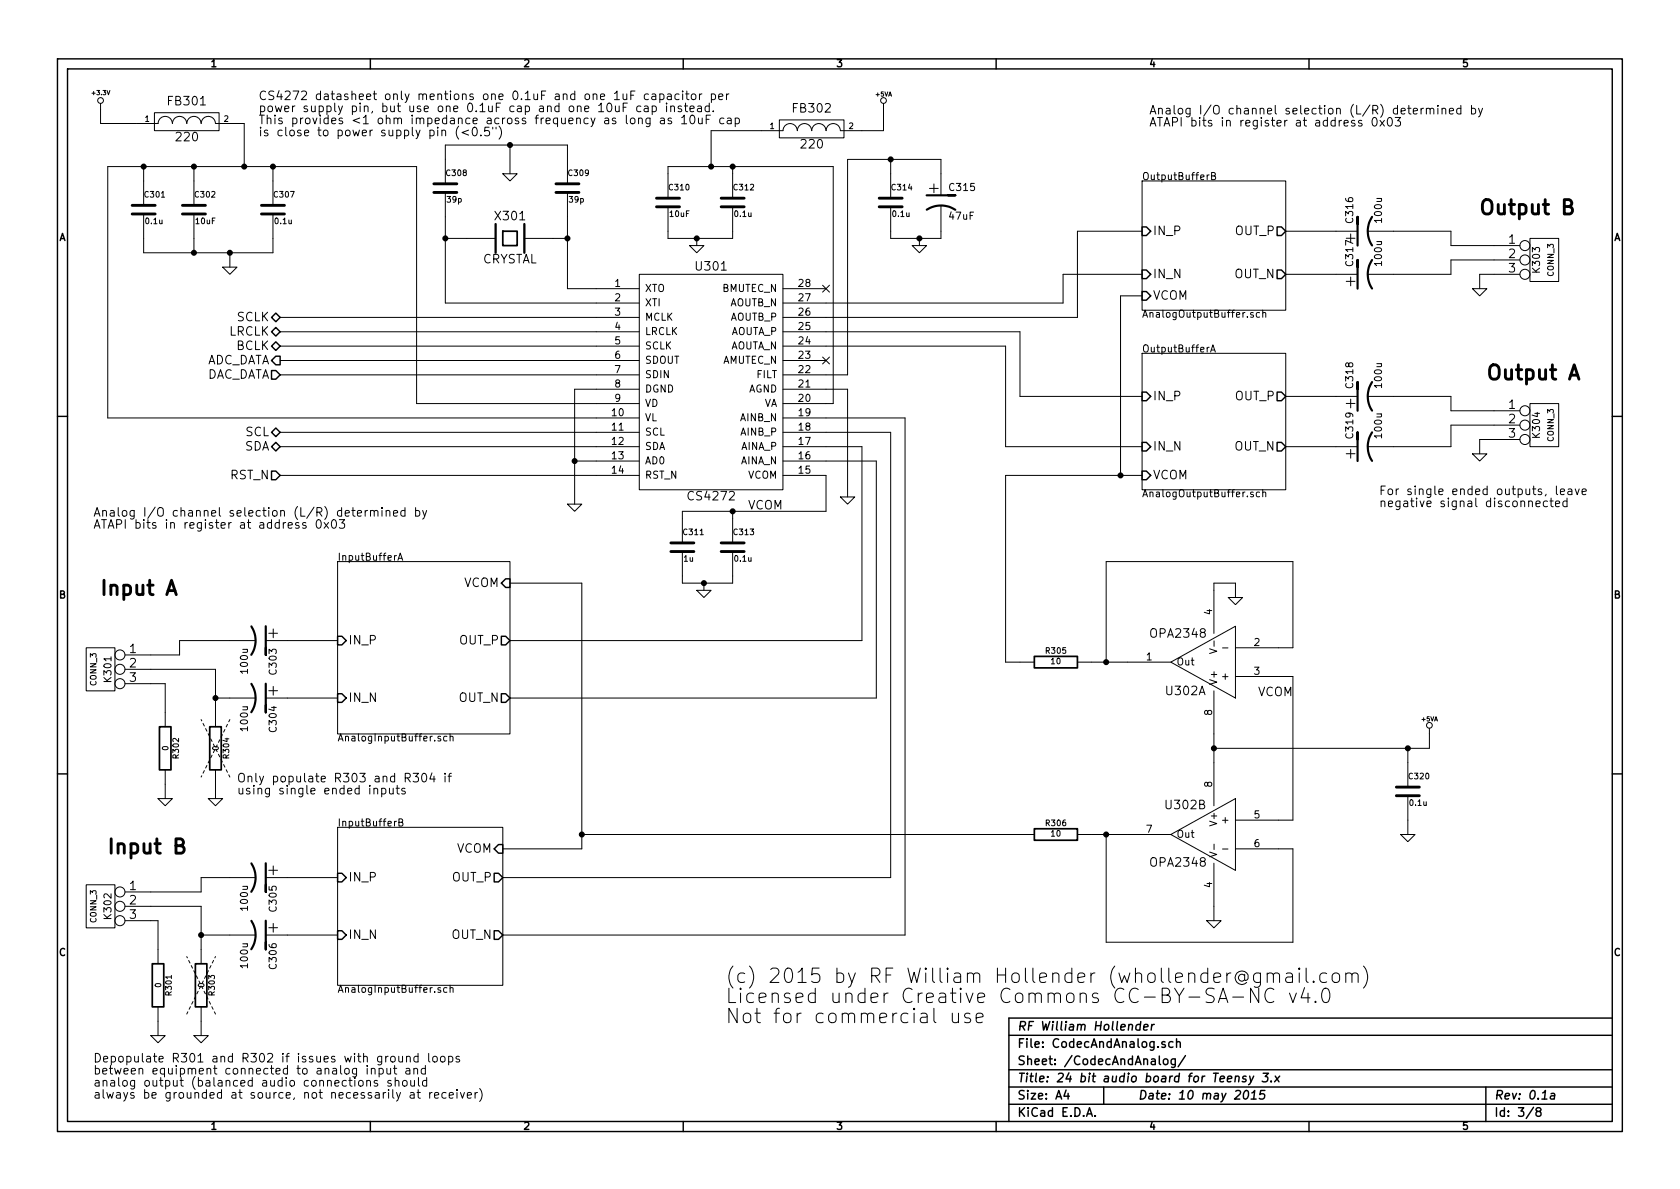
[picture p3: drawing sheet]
<svg xmlns="http://www.w3.org/2000/svg" width="297mm" height="210mm" viewBox="0 0 297 210" stroke-linecap="round" stroke-linejoin="round" font-family="sans-serif">
<g fill="none" stroke="#000" stroke-width=".25">
<path d="M10.2 10.4h276.6v189.7h-276.6zM11.9 12.2h273.2v186.1h-273.2zM65.5 10.4v1.8M120.8 10.4v1.8M176.1 10.4v1.8M231.4 10.4v1.8M48.8 55.4l.7 .7-.7 .8-.8-.8zM48.8 57.9l.7 .8-.7 .7-.8-.7zM201.9 40.1h.8l.8 .8-.8 .8h-.8zM201.9 47.7h.8l.8 .8-.8 .8h-.8zM201.9 51.6h.8l.8 .7-.8 .8h-.8zM225.8 47.7h.8l.7 .8-.7 .8h-.8z"/>
<path d="M225.8 40.1h.8l.7 .8-.7 .8h-.8zM10.2 73.6h1.7M48 65.5h.8l.7 .8-.7 .8h-.8zM48.8 60.4l.7 .8-.7 .8-.8-.8zM48.8 63h.7v1.5h-.7l-.8-.8zM48.8 78.2l.7 .8-.7 .8-.8-.8zM48.8 75.7l.7 .7-.7 .8-.8-.8zM201.9 69.3h.8l.8 .8-.8 .8h-.8zM201.9 78.2h.8l.8 .8-.8 .8h-.8zM225.8 78.2h.8l.7 .8-.7 .8h-.8zM225.8 69.3h.8l.7 .8-.7 .8h-.8zM285.1 73.6h1.7"/>
<path d="M48 83.3h.8l.7 .8-.7 .7h-.8zM201.9 83.3h.8l.8 .8-.8 .7h-.8zM59.7 112.5h.8l.7 .8-.7 .7h-.8zM88.6 112.5h.8l.8 .8-.8 .7h-.8zM89.4 102.4h.8v1.5h-.8l-.8-.8zM10.2 136.8h1.7M59.7 122.7h.8l.7 .7-.7 .8h-.8zM88.6 122.7h.8l.8 .7-.8 .8h-.8zM285.1 136.8h1.7M59.7 154.4h.8l.7 .8-.7 .8h-.8zM87.4 154.4h.7l.8 .8-.8 .8h-.7zM88.1 149.3h.8v1.6h-.8l-.7-.8z"/>
<path d="M59.7 164.6h.8l.7 .7-.7 .8h-.8zM87.4 164.6h.7l.8 .7-.8 .8h-.7zM65.5 198.3v1.8M120.8 198.3v1.8M176.1 198.3v1.8M178.4 183.1h106.7M178.4 189.2h106.7M178.4 195.3h106.7M178.4 192.2h106.7M188.5 192.8l-.4 1h1M188.8 193.3v1.1M192.1 197.4l.5-1.5 .5 1.5"/>
<path d="M192.3 197h.7M193.6 197.3v.1M195.1 192.2v3.1M201.6 181.2l-.1-.1a.52 .52 0 0 0-.6 .4v.5l.2 .2 .4-.1M201.7 180.6l-.2 1.6M202.2 181.7l.8-.2-.1-.3h-.6l-.1 .8 .2 .2 .4-.1M203.7 181.1l-.2 1.1M204.1 181.1l-.3 .1-.2 .3M205 186.7v1.4l.2 .2M205.8 187.4l.2-.2 .4 .2v.7l-.2 .2-.4-.2zM206 184.3l-.4-.1-.2 .2 .1 .2 .5 .2v.3h-.6M207.4 184.3a.48 .48 0 0 0-.7 0v.8l.3 .1 .4-.1"/>
<path d="M207.8 187.2v1.3l-.3 .3-.4-.1M207.8 187.3a.48 .48 0 0 0-.7 .1v.7l.3 .2 .4-.1M208 184.3h.1a.36 .36 0 0 1 .6 .1v.8M208 183.7v1.5M209.6 186.7l-1.3 1.9M217 190.8l.8-.1-.1-.3h-.6l-.1 .7 .2 .2 .4-.1M218.4 190.4l.3-.1 .3 .1v.9M218.5 190.3l-.2 1M220.1 193l.3-.2a.88 .88 0 0 1-.3 1.6l-.2-.3a1.19 1.19 0 0 1 .2-1.1zM220.3 190.4l-.3-.1-.3 .3 .2 .2 .4 .1v.2l-.2 .2-.5-.1M221 190.3l.2 1M221.2 194.4h.9"/>
<path d="M221.3 193.3l.5-.5-.1 1.6M221.7 190.3l-.7 1.4-.2 .1M223.3 189.8h1l-.6 .6h.4l.1 .3-.1 .3-.3 .3-.6-.1M223.6 192.8h-.7l-.1 .8 .2-.2 .5 .1 .1 .2-.1 .5-.3 .2-.5-.2M224.7 191.2v.1M225.5 190.3l.6 1M226.3 190.3l-1 1M231.4 198.3v1.8M262.7 192.2v6.1M271.1 195.8l-1.3 2M271.9 196.5l-.3-.2 .1-.3a.48 .48 0 0 1 .7 0l.1 .3-.2 .2h-.4l-.3 .3 .1 .5 .2 .1h.3l.3-.3v-.3l-.3-.3M274.2 193.4h.6v1"/>
<path d="M274.9 193.7a.69 .69 0 0 0-.8 .3v.3l.2 .1 .5-.1M285.1 180h-106.7v18.3"/>
</g>
<g fill="none" stroke="#000" stroke-width=".18">
<path d="M17.8 18.3v3.5h10.1M27.3 19.9h11.4v3.2h-11.4zM110.9 18.2h-.7v1.6M113.3 18.8a.48 .48 0 0 0-.7 .1v.7l.3 .2 .4-.1M113.9 18.8h.6l.1 1M114.6 19.1l-.5 .1a.3 .3 0 0 0-.2 .3 .3 .3 0 0 0 .2 .3l.5-.1M114.7 16.7a.48 .48 0 0 0-.7 .1v.7l.2 .1 .5-.1M115.3 16.7h.6l.1 .9M115.3 18.8a.48 .48 0 0 1 .7 .1v.7l-.3 .2-.4-.1M115.3 18.7v1.6M116 17h-.6a.3 .3 0 0 0-.2 .3 .3 .3 0 0 0 .2 .3l.6-.1M116.7 16.7a.48 .48 0 0 1 .6 .1v.7l-.2 .1-.4-.1"/>
<path d="M116.7 16.6v1.5M117.9 18.2v.2M117.9 18.7v1.1M118 16.7h.6l.1 .9M118.6 18.9l.1-.1a.36 .36 0 0 1 .6 .2v.8M118.6 18.7v1.1M118.7 17h-.5a.3 .3 0 0 0-.2 .3 .3 .3 0 0 0 .2 .3l.5-.1M120.1 16.7a.48 .48 0 0 0-.7 .1v.7l.2 .1 .5-.1M120.5 18.8l-.4-.1-.2 .3 .1 .2 .5 .1v.4h-.6M120.7 16.1v.2M120.7 16.6v1M121 18.7h.6"/>
<path d="M121.2 18.2v1.4l.4 .2M121.2 16.6h.6M121.4 16.1v1.3l.4 .2M122 19.2l.7-.1v-.3l-.5-.1-.2 .3 .1 .7h.6M122.3 16.8l.2-.2 .5 .2v.7l-.3 .1-.4-.1zM123.4 18.8h.6v1M123.7 16.6v1M124 19.1l-.5 .1a.3 .3 0 0 0-.2 .3 .3 .3 0 0 0 .2 .3l.5-.1M124.1 16.6l-.3 .1-.1 .2M125.4 18.8a.48 .48 0 0 0-.7 .1v.7l.3 .2 .4-.1M125.4 18.2v1.6M125.8 16.7a.48 .48 0 0 1 .6 .1v.7l-.2 .1-.4-.1"/>
<path d="M125.8 16.6v1.5M126.1 19.6v.2M127.1 17.1l.7-.1-.1-.3-.4-.1-.2 .2 .1 .7h.5M128.4 16.6v1M128.9 16.6l-.3 .1-.2 .2M156.2 18.3v4.8h-7.6a1.26 1.26 0 0 0-1.3-1.3 1.26 1.26 0 0 0-1.2 1.3M249.9 19.7l.7-.2-.1-.3-.4-.1-.2 .3 .1 .7h.5M251.3 19.1v1.1M251.7 19.1l-.3 .1-.1 .3M252.2 19.3l.1-.1a.36 .36 0 0 1 .6 .2v.8M252.2 19.1v1.1M252.9 19.4a.35 .35 0 0 1 .3-.3 .35 .35 0 0 1 .3 .3v.8"/>
<path d="M254.2 18.6v.2M254.2 19.1v1.1M255 19.3v-.1a.36 .36 0 0 1 .6 .2v.8M255 19.1v1.1M256.3 19.7l.7-.2-.1-.3-.4-.1-.2 .3v.7h.6M258.3 19.2a.48 .48 0 0 0-.7 .1v.7l.3 .2 .4-.1M258.3 18.6v1.6M260.2 19.2a.48 .48 0 0 1 .6 .1v.7l-.2 .2-.4-.1M260.2 18.6v1.6M261.4 19.1l.4 1.1M262.1 19.1l-.5 1.4-.2 .2M25.4 29.5v6.8"/>
<path d="M25.4 37.8v6.9h22.9v-6.9M28 21.8a1.26 1.26 0 0 1 1.2-1.2 1.26 1.26 0 0 1 1.3 1.2 1.27 1.27 0 0 1 1.2-1.2 1.27 1.27 0 0 1 1.3 1.2M33 21.8a1.26 1.26 0 0 1 1.3-1.2 1.26 1.26 0 0 1 1.3 1.2M34.3 29.5v6.8M34.3 37.8v6.9M35.6 21.8a1.26 1.26 0 0 1 1.2-1.2 1.26 1.26 0 0 1 1.3 1.2h5.1v7.7M48.3 29.5v6.8M78.7 34v19.6h34.3M78.7 32.5v-6.9h21.6v6.9M81.1 22.3a1.75 1.75 0 0 0 0 2.3M82.9 23l-1.2 .4 1.2 .5M83.6 22.7l.3-.2a.86 .86 0 0 1 .5 .7 .86 .86 0 0 1-.4 .8 .81 .81 0 0 1-.4-1.3z"/>
<path d="M85 23.9v.1M86.5 22.5h-.7l-.1 .7 .2-.1 .5 .1 .2 .2-.1 .5-.2 .1-.6-.1M88.2 22.3a1.75 1.75 0 0 1 0 2.3M88.9 30.7h2.5l-1.2 1.3zM90.2 25.6v5.1M100.3 34v17h12.7M114.9 20.9v1.2l-.2 .3-.4-.1M114.9 20.9a.48 .48 0 0 0-.6 .1v.8l.2 .1 .4-.1M116.8 20.9h.6l.1 1M117.5 21.3h-.5a.3 .3 0 0 0-.3 .3 .3 .3 0 0 0 .3 .3l.5-.1M118.1 35v-5.5h29.2v41.9h-8.9M118.1 36.6v5.6h11.4v-5.6"/>
<path d="M118.7 20.9h-.4l-.2 .2 .1 .2 .5 .2v.3h-.6M120.5 20.8l.5-.4v1.5M120.5 21.9h.9M122.1 20.5l.3-.1a.86 .86 0 0 1 .5 .7 .86 .86 0 0 1-.4 .8 .81 .81 0 0 1-.4-1.4zM123.5 20.9v.8a.39 .39 0 0 0 .7 .1M124.2 20.9v1M124.9 21.1h.5M125.6 20.4h-.7v1.5M128 20.9a.48 .48 0 0 0-.7 .1v.8l.3 .1 .4-.1M128.6 20.9h.6l.1 1M129.3 21.3h-.5a.3 .3 0 0 0-.3 .3 .3 .3 0 0 0 .3 .3l.5-.1M129.5 29.5v5.5"/>
<path d="M130 20.9a.48 .48 0 0 1 .7 .1v.8l-.3 .1-.4-.1M130 20.9v1.5M137.8 21.2h11.4v3.2h-11.4zM141 23.1a1.26 1.26 0 0 0-1.3-1.3 1.26 1.26 0 0 0-1.2 1.3h-12.8v6.4M141 23.1a1.26 1.26 0 0 1 1.3-1.3 1.26 1.26 0 0 1 1.2 1.3 1.27 1.27 0 0 1 1.3-1.3 1.27 1.27 0 0 1 1.2 1.3M157.5 28.2v6.8M166.4 34.5v-6.3h-16.5v38.1h-11.5M166.4 36.3v5.9h-8.9v-5.6M201.9 32h25.4v22.9h-25.4zM213.8 30.9l-.4 .3M214.2 31.1h.6l.1-.2-.1-.3-.6-.1v1.3h.5l.2-.2v-.2l-.2-.3M239.5 21.4l-.3-.1-.3 .2 .1 .2 .5 .2v.3h-.6"/>
<path d="M240.8 21.4l-.4-.1-.2 .2 .1 .2 .5 .2v.3h-.6M242.7 20.9l.3-.1a.86 .86 0 0 1 .5 .7 .86 .86 0 0 1-.4 .8 .81 .81 0 0 1-.4-1.4zM244 21.3l.8 1M244.8 21.3l-.8 1M245.4 20.9l.3-.1a.86 .86 0 0 1 .5 .7 .86 .86 0 0 1-.4 .8 .81 .81 0 0 1-.4-1.4zM246.7 20.8h.9l-.5 .6 .4 .1v.7l-.2 .1-.6-.1M39.4 47.2h2.5l-1.3 1.3zM40.6 44.7v2.5M49.5 56.1h63.5M49.5 58.7h63.5M78.7 42.2h8.9M92.7 42.2h7.6"/>
<path d="M113 48.5h25.4v38.1h-25.4zM121.9 43.4h2.6l-1.3 1.3zM123.2 42.2v1.2M138.4 51h7.6M138.4 58.7h41.9v11.4h21.6M145.4 50.4l1.3 1.3M146.7 50.4l-1.3 1.3M161.3 43.4h2.5l-1.2 1.3zM162.6 42.2v1.2M201.9 48.5h-13.9v5.1h-49.6M201.9 40.9h-11.4v15.2h-52.1M201.9 52.3h-3.8v31.8"/>
<path d="M221.6 55.3h-.3l-.2 .1 .1 .2 .4 .1v.4h-.5M222.7 55.3h-.3l-.3 .2 .1 .6h.5M223.3 55.4l.1-.1h.3l.1 .8M223.3 54.8v1.3M227.3 48.5h12.7M227.3 40.9h12.7M241.8 40.9h14.7v2.5h12.2M260.3 51h2.6l-1.3 1.3zM268.7 46h-12.2v2.5h-14.7M268.7 48.5h-7.1v2.5M270.5 42.2h5.1v7.6h-5.1zM49.5 61.2h63.5"/>
<path d="M49.5 63.7h63.5M49.5 66.3h63.5M49.5 76.4h63.5M49.5 79h63.5M113 68.8h-11.4v20.3M113 71.4h-39.3v-41.9h-54.7v44.4h94M138.4 61.2h39.4v17.8h24.1M138.4 63.7h7.6M138.4 68.8h11.5v19.1M138.4 73.9h21.6v91.4h-71.1M138.4 76.4h19.1v78.8h-68.6M138.4 79h14v34.3h-62.2"/>
<path d="M145.4 63.1l1.3 1.3M146.7 63.1l-1.3 1.3M201.9 62.5h25.4v24.1h-25.4zM213.8 61.4l-.4 .2M214 62.2l.5-1.2 .4 1.2M214.2 61.9h.6M227.3 79h12.7M227.3 70.1h12.7M241.8 70.1h14.7v2.5h12.2M268.7 75.2h-12.2v3.8h-14.7M268.7 77.7h-7.1v2.6M270.5 71.4h5.1v7.6h-5.1z"/>
<path d="M49.5 84.1h63.5M52.8 92.5l-.3-.1-.3 .2 .1 .2 .5 .2v.3h-.6M54.1 92.5l-.4-.1-.2 .2 .1 .2 .5 .2v.3h-.6M56.1 92l.2-.1a.86 .86 0 0 1 .5 .7 .86 .86 0 0 1-.4 .8 .81 .81 0 0 1-.3-1.4zM57.3 92.4l.8 1M58.1 92.4l-.8 1M58.8 92l.2-.1a.86 .86 0 0 1 .5 .7 .86 .86 0 0 1-.4 .8 .81 .81 0 0 1-.3-1.4zM59.7 99.3h30.5v30.5h-30.5zM60 91.9h.9l-.5 .6 .5 .1v.7l-.3 .1-.6-.1M63.2 90.8l.7-.2v-.3h-.5l-.2 .2 .1 .7h.6M64.6 90.3v1M65 90.3h-.3l-.1 .3"/>
<path d="M65.5 90.4l.1-.1a.36 .36 0 0 1 .6 .2v.8M65.5 90.3v1M66.2 90.5a.35 .35 0 0 1 .3-.2 .35 .35 0 0 1 .3 .2v.8M67.5 89.8v.1M67.5 90.3v1M68.3 90.4l.1-.1a.36 .36 0 0 1 .5 .2v.8M68.3 90.3v1M69.6 90.8l.7-.2-.1-.3h-.4l-.2 .2v.7h.6M70.4 99.1l.4-1.3 .4 1.3M70.5 98.7h.6M71.6 90.3a.48 .48 0 0 0-.7 .1v.8l.3 .1 .4-.1M71.6 89.8v1.5"/>
<path d="M73.5 90.3a.48 .48 0 0 1 .6 .1v.8l-.2 .1-.4-.1M73.5 89.8v1.5M74.7 90.3l.4 1M75.4 90.3l-.5 1.4-.2 .1M100.3 89.1h2.6l-1.3 1.3zM101.6 81.5h11.4M120.6 97.5v5.6h8.9v-5.6M129.5 90.4v5.6M138.4 81.5h16.5v41.9h-64.7M138.4 84.1h7.6v6.3h-25.4v5.6M148.6 87.9h2.5l-1.2 1.2zM201.9 84.1h-24.1v33h5.1"/>
<path d="M221.6 87.1l-.3-.1-.2 .2 .1 .2 .4 .1v.3h-.5M222.7 87.1l-.3-.1-.3 .2 .1 .6h.5M223.3 87.1l.1-.1 .3 .1 .1 .8M223.3 86.6v1.3M260.3 80.3h2.6l-1.3 1.2zM271.6 89.1l.7-.1-.1-.3-.4-.1-.2 .2 .1 .7h.5M273.6 88.7a.48 .48 0 0 0-.7 0v.8l.3 .1 .4-.1M274 88.6h.6M274.2 88.1v1.3l.4 .2M275 89.1l.8-.1-.1-.3-.4-.1-.3 .2 .1 .7h.6M275.2 85.9v1.4l.2 .2M275.9 87l.7-.2v-.3h-.5l-.2 .2 .1 .7h.6"/>
<path d="M277.1 88.7a.48 .48 0 0 0-.7 0v.8l.2 .1 .5-.1M277.1 88.1v1.5M277.3 86.5h.6v1M277.9 86.8l-.5 .1a.3 .3 0 0 0-.2 .3 .3 .3 0 0 0 .2 .3l.5-.1M278.5 86.5l.4 1 .3-1M279.7 87l.8-.2-.1-.3h-.4l-.3 .2 .1 .7h.6M15.2 114.5h5.1v7.7h-5.1zM22.1 118.4h16v10.1M45.2 113.3h-13.5v2.5h-9.6M47 113.3h12.7M90.2 103.1h12.7v47h-14M123.2 104.4h2.5l-1.2 1.3z"/>
<path d="M124.5 103.1v1.3M190.5 117.1h16.5M207 117.1l11.4-6.4v12.7zM213.9 114.7l1.2 .5-1.2 .4M214.7 113.3v1M216.2 114.6h.9M217.2 105.7h2.5l-1.3 1.2zM218.4 105.7v-2.6h-3.8v8.9M218.4 114.5h10.2v-15.2h-33v17.8M218.4 119.6h10.2v25.4h-10.2M22.1 120.9h7.1v7.6M29.2 136.1v5.1"/>
<path d="M38.1 123.4h7.1M38.1 136.1v5.1M47 123.4h12.7M66.1 139.5h.1a.36 .36 0 0 1 .6 .1v.8M67.5 139.5a.48 .48 0 0 1 .6 0v.8l-.2 .1-.4-.1M67.5 139.4v1.5M68.9 139.4v.8a.39 .39 0 0 0 .6 .1M69.5 139.4v1M70.2 138.9v1.3l.4 .2M71.6 139.5l-.4-.1-.2 .2 .1 .2 .5 .2v.3h-.6M73.1 136.7h.9l-.5 .6 .4 .2v.6l-.2 .2-.6-.2M74.8 136.8l.1-.1a.86 .86 0 0 1 .6 .8 .86 .86 0 0 1-.4 .8 .82 .82 0 0 1-.6-.7 .82 .82 0 0 1 .3-.8z"/>
<path d="M76.4 136.7l-.4 1.1h1M76.7 137.3v1M77.9 130.2h-.3l-.2 .2 .1 .2 .4 .1v.3h-.5M78.7 136.7v.2M78.7 137.3v1M79 130.2h-.3l-.3 .2 .1 .6h.5M79.2 137.3h.6M79.6 130.3l.2-.1h.3v.8M79.6 129.8v1.2M79.8 136.7l-.3 .1-.1 .2v1.3M214.6 122.2v20.3M248.9 132.3v6.9"/>
<path d="M252.7 128.8v3.5h-38.1M15.2 156.5h5.1v7.6h-5.1zM27.9 141.2h2.6l-1.3 1.3zM36.8 141.2h2.6l-1.3 1.3zM45.2 155.2h-9.6v2.5h-13.5M47 155.2h12.7M59.7 146.3h29.2v27.9h-29.2zM70.1 145.2l-.4 .3M70.5 145.4h.6l.1-.2-.1-.3-.6-.1v1.3h.5l.2-.2v-.2l-.2-.3M102.9 147.6h80M190.5 147.6h16.5M195.6 147.6v19h33v-16.5h-10.2"/>
<path d="M207 147.6l11.4-6.4v12.7zM213.9 150.7l1.2 .4-1.2 .4M214.6 152.6v10.2M214.7 149.3v.9M216.2 150.1h.9M247.6 147.6h2.6l-1.3 1.2zM248.9 140.7v6.9M22.1 162.8h5.8v7.6M22.1 160.3h13.5v10.1M27.9 178v5.1M35.6 165.3h9.6M35.6 178v5.1"/>
<path d="M47 165.3h12.7M77.9 174.7l-.3-.1-.2 .2 .1 .2 .4 .1v.3h-.5M79 174.7l-.3-.1-.3 .3 .1 .5h.5M79.6 174.8l.2-.2 .3 .1v.8M79.6 174.2v1.3M168.4 179.2v1.3a.62 .62 0 0 0 1.1 .1M169.5 179.2v1.6M171.5 179.3l-.6-.1-.4 .3 .2 .4 .8 .2 .1 .3-.1 .3-.2 .1-.8-.1M213.4 162.8h2.5l-1.3 1.3zM215.4 177.3l.9-2.6 .8 2.6M215.6 176.6h1.3M218 176.3h1.9"/>
<path d="M222.6 174.7v2.6l-1.5-2.6v2.6M222.9 172.1v2a.71 .71 0 0 1-1.1 .4M222.9 172.2l-.8-.1-.3 .2-.2 .2v.7l.2 .3a.85 .85 0 0 0 1.1 .1M224.1 172.3a.64 .64 0 0 1 1 .1v1.3M224.1 172.1v1.6M225.1 172.4l.1-.2a.62 .62 0 0 1 1 .2v1.3M225.2 175a.94 .94 0 0 0-1.1-.1 .94 .94 0 0 0-.5 .9 1.09 1.09 0 0 0 .3 1.2 1.09 1.09 0 0 0 1.2 .2l.1-.1M227.4 172.2l.3-.1 .7 .1 .1 .2v1.3M228 175.6l.6 1.7 .6-1.7M228.5 172.7l-.8 .1a.5 .5 0 0 0-.4 .4 .5 .5 0 0 0 .4 .5l.8-.1M229.7 171.2l-.1 .1 .1 .1 .1-.1-.1-.1v.2M229.7 172.1v1.6"/>
<path d="M230.7 174.6l-.7 1.8h1.6M230.9 171.2v2.2l.2 .2 .2 .1M231.3 175.6v1.7M232.3 173.5l.1 .1-.1 .1-.2-.1 .2-.1v.2M232.6 177.1l.1 .1-.1 .1-.1-.1 .1-.1v.2M234 174.9a.59 .59 0 0 1 1 .4 1.48 1.48 0 0 1-.5 2 .59 .59 0 0 1-.7-.5 1.99 1.99 0 0 1 .2-1.9zM234.6 172.2l-.8-.1-.3 .2-.2 .2v.7l.2 .3a.85 .85 0 0 0 1.1 .1M235.7 172.3a.69 .69 0 0 1 1.2 .2v.7a.68 .68 0 0 1-.7 .6 .68 .68 0 0 1-.7-.6v-.7zM237.9 172.3a.64 .64 0 0 1 1.1 .1v1.3M237.9 172.1v1.6M239 172.4l.1-.2a.62 .62 0 0 1 1 .2v1.3M241.1 170.8a2.9 2.9 0 0 1 0 3.9"/>
<path d="M26.7 183.1h2.5l-1.3 1.3zM34.3 183.1h2.5l-1.2 1.3zM64.8 191.2l.1-.1a.36 .36 0 0 1 .6 .2v.8M64.8 191.1v1M64.9 188.9v1M65.7 189.1v-.1a.36 .36 0 0 1 .6 .1v.8M65.7 188.9v1M66.7 191.1h-.3l-.3 .2 .1 .2 .5 .1v.4h-.6M67 189a.48 .48 0 0 1 .7 .1v.7l-.2 .1h-.5M67 188.9v1.5M68.4 188.9v.8a.39 .39 0 0 0 .7 .1M69.1 188.9v1"/>
<path d="M69.1 186.9l.3-.1 .4 .1v.8l-.2 .1-.5-.1zM69.1 191.1h-.3l-.2 .2v.2l.5 .1v.4h-.5M69.6 188.9h.6M69.8 188.4v1.3l.4 .2M69.9 191.2l.1-.1a.36 .36 0 0 1 .5 .2v.8M69.9 190.5v1.6M70.5 186.8v.8a.39 .39 0 0 0 .7 .1M71.2 186.8v1M71.2 191.2l.3-.1 .4 .1v.7l-.2 .2-.5-.2zM71.8 189h.6l.1 .9M71.9 186.9h.1a.36 .36 0 0 1 .5 .1v.8M71.9 186.8v1"/>
<path d="M72.5 189.3l-.5 .1a.3 .3 0 0 0-.3 .2 .3 .3 0 0 0 .3 .3h.5M72.6 193.3h.6v.9M72.6 191.1v.8a.39 .39 0 0 0 .7 0M73.2 189.1l.1-.1a.36 .36 0 0 1 .5 .1v.8M73.2 188.9v1M73.2 193.6h-.5a.3 .3 0 0 0-.2 .3 .3 .3 0 0 0 .2 .3l.5-.1M73.3 191.1v1M73.7 193.2h.6M73.9 186.9a.48 .48 0 0 0-.6 0v.8l.2 .1 .4-.1M73.9 186.3v1.5M73.9 192.7v1.3l.4 .2M74 190.5v1.4l.2 .2"/>
<path d="M75.2 189a.48 .48 0 0 0-.7 .1v.7l.3 .1h.4M75.2 188.4v1.5M75.4 191.1a.48 .48 0 0 0-.6 .1v.7l.2 .2 .4-.1M75.4 190.5v1.6M75.8 186.3v1.3l.2 .2M76 193.2v1M76.4 193.2l-.3 .1-.1 .2M76.6 186.9l.2-.1 .4 .1v.8l-.2 .1-.4-.1zM76.8 193.7l.8-.1-.1-.3-.4-.1-.3 .2 .1 .7h.6M78 186.9l.2-.1 .4 .1v.8l-.2 .1-.4-.1zM78.9 193.3a.48 .48 0 0 0-.7 0v.8l.2 .1 .5-.1M79.3 186.9a.48 .48 0 0 1 .7 0v.8l-.2 .1-.5-.1"/>
<path d="M79.3 186.8v1.5M79.4 193.7l.8-.1-.1-.3-.4-.1-.3 .2 .1 .7h.6M80.8 192.7v.1M80.8 193.2v1M81.2 186.9l-.4-.1-.2 .2 .1 .2 .5 .2v.3h-.6M81.4 193.2l.4 1 .3-1M82.6 193.7l.8-.1-.1-.3-.4-.1-.3 .2 .1 .7h.6M84 193.2v1M84.4 193.2l-.2 .1-.2 .2M84.8 192.5a1.75 1.75 0 0 1 0 2.3M172.6 180l1.2-.2-.1-.5-.8-.1-.3 .3v1l.1 .2 .2 .1 .8-.1"/>
<circle cx="17.8" cy="17.8" r=".51"/>
<circle cx="156.2" cy="17.8" r=".51"/>
<circle cx="269.6" cy="48.5" r=".89"/>
<circle cx="269.6" cy="46" r=".89"/>
<circle cx="269.6" cy="43.4" r=".89"/>
<circle cx="269.6" cy="77.7" r=".89"/>
<circle cx="269.6" cy="75.2" r=".89"/>
<circle cx="269.6" cy="72.6" r=".89"/>
<circle cx="21.2" cy="115.8" r=".89"/>
<circle cx="21.2" cy="118.4" r=".89"/>
<circle cx="21.2" cy="120.9" r=".89"/>
<circle cx="252.7" cy="128.3" r=".51"/>
<circle cx="21.2" cy="157.7" r=".89"/>
<circle cx="21.2" cy="160.3" r=".89"/>
<circle cx="21.2" cy="162.8" r=".89"/>
</g>
<path d="M87.6 39.6v5.1M92.7 39.6v5.1" fill="none" stroke="#000" stroke-width=".41"/>
<path d="M88.9 40.9h2.5v2.5h-2.5zM182.9 116.1h7.6v2h-7.6zM28.2 128.5h2v7.6h-2zM37.1 128.5h2v7.6h-2zM182.9 146.6h7.6v2h-7.6zM26.9 170.4h2.1v7.6h-2.1zM34.5 170.4h2.1v7.6h-2.1z" fill="none" stroke="#000" stroke-width=".3"/>
<g fill="none" stroke="#000" stroke-width=".51">
<path d="M23.4 37.8h4M23.4 36.3h4M32.3 37.8h4M32.3 36.3h4M46.2 37.8h4.1M46.2 36.3h4.1M76.7 34h4.1M76.7 32.5h4.1M98.3 34h4.1M98.3 32.5h4.1M116.1 36.6h4M116.1 35h4"/>
<path d="M127.5 36.6h4.1M127.5 35h4.1M155.4 36.6h4.1M155.4 35h4.1M276.6 36.5h.8a.62 .62 0 0 0 .5-.6 .62 .62 0 0 0-.5-.6h-.8v2.5h.9a.67 .67 0 0 0 .5-.7 .67 .67 0 0 0-.6-.6M118.6 97.5h4.1M118.6 96h4.1M127.5 97.5h4.1M127.5 96h4.1M29.5 105.2l.8-2.6 .9 2.6M246.9 139.2h4.1M31.1 149.5h.9a.62 .62 0 0 0 .4-.6 .62 .62 0 0 0-.4-.6h-.9v2.6h1a.67 .67 0 0 0 .5-.7 .67 .67 0 0 0-.6-.7"/>
<path d="M246.9 140.7h4.1"/>
</g>
<g fill="none" stroke="#000" stroke-width=".38">
<path d="M163.8 34.5h5.1h-1.3M163.9 37.1a4.6 4.6 0 0 1 5 0M240 39.6v-1.3v5.1M242.6 38.3a4.6 4.6 0 0 0 0 5.1M240 47.2v-1.2v5M242.6 46a4.6 4.6 0 0 0 0 5M240 77.7v-1.3v5.1M240 68.8v-1.2v5M242.6 76.4a4.6 4.6 0 0 0 0 5.1M242.6 67.6a4.6 4.6 0 0 0 0 5M44.4 110.8a4.6 4.6 0 0 1 0 5M47 110.7v5.1v-1.3"/>
<path d="M44.4 120.9a4.6 4.6 0 0 1 0 5.1M47 120.9v5.1v-1.3M44.4 152.7a4.6 4.6 0 0 1 0 5M47 152.6v5.1v-1.2M44.4 162.8a4.6 4.6 0 0 1 0 5.1M47 162.8v5.1v-1.3"/>
</g>
<g fill="#000" stroke="#000" stroke-width=".25">
<circle cx="25.4" cy="29.5" r=".41"/>
<circle cx="34.3" cy="29.5" r=".41"/>
<circle cx="43.2" cy="29.5" r=".41"/>
<circle cx="48.3" cy="29.5" r=".41"/>
<circle cx="90.2" cy="25.6" r=".41"/>
<circle cx="125.7" cy="29.5" r=".41"/>
<circle cx="129.5" cy="29.5" r=".41"/>
<circle cx="157.5" cy="28.2" r=".41"/>
<circle cx="34.3" cy="44.7" r=".41"/>
<circle cx="40.6" cy="44.7" r=".41"/>
<circle cx="78.7" cy="42.2" r=".41"/>
<circle cx="100.3" cy="42.2" r=".41"/>
<circle cx="123.2" cy="42.2" r=".41"/>
<circle cx="162.6" cy="42.2" r=".41"/>
<circle cx="101.6" cy="81.5" r=".41"/>
<circle cx="129.5" cy="90.4" r=".41"/>
<circle cx="198.1" cy="84.1" r=".41"/>
<circle cx="124.5" cy="103.1" r=".41"/>
<circle cx="195.6" cy="117.1" r=".41"/>
<circle cx="38.1" cy="123.4" r=".41"/>
<circle cx="214.6" cy="132.3" r=".41"/>
<circle cx="248.9" cy="132.3" r=".41"/>
<circle cx="102.9" cy="147.6" r=".41"/>
<circle cx="195.6" cy="147.6" r=".41"/>
<circle cx="35.6" cy="165.3" r=".41"/>
</g>
<path d="M35.6 137.4l5-10.2M35.6 127.2l5 10.2M33 169.2l5.1 10.1M38.1 169.2l-5.1 10.1" fill="none" stroke="#000" stroke-width=".18" stroke-dasharray=".5" stroke-dashoffset=".3"/>
<g font-size="3.5">
<text x="261.6" y="38.1">Output B</text>
<text x="262.9" y="67.3">Output A</text>
<text x="17.8" y="105.4">Input A</text>
<text x="19" y="151.1">Input B</text>
<text x="128.3" y="174">(c) 2015 by RF William Hollender (whollender@gmail.com)</text>
<text x="128.3" y="177.5">Licensed under Creative Commons CC-BY-SA-NC v4.0</text>
<text x="128.3" y="181.1">Not for commercial use</text>
</g>
<g font-size="2.8">
<text x="164.3" y="34.3">+</text>
<text x="239.8" y="43" transform="rotate(-90 239.8 43)">+</text>
<text x="239.8" y="50.6" transform="rotate(-90 239.8 50.6)">+</text>
<text x="239.8" y="72.2" transform="rotate(-90 239.8 72.2)">+</text>
<text x="239.8" y="81.1" transform="rotate(-90 239.8 81.1)">+</text>
<text x="49.3" y="112.8" transform="rotate(-90 49.3 112.8)">+</text>
<text x="49.3" y="123" transform="rotate(-90 49.3 123)">+</text>
<text x="49.3" y="154.7" transform="rotate(-90 49.3 154.7)">+</text>
<text x="49.3" y="164.9" transform="rotate(-90 49.3 164.9)">+</text>
</g>
<g font-size="2.1">
<text x="45.7" y="17.8">CS4272 datasheet only mentions one 0.1uF and one 1uF capacitor per</text>
<text x="29.8" y="18.7">FB301</text>
<text x="45.7" y="19.9">power supply pin, but use one 0.1uF cap and one 10uF cap instead.</text>
<text x="45.7" y="22">This provides &lt;1 ohm impedance across frequency as long as 10uF cap</text>
<text x="140.3" y="20">FB302</text>
<text x="203.2" y="20.3">Analog I/O channel selection (L/R) determined by</text>
<text x="203.2" y="22.4">ATAPI bits in register at address 0x03</text>
<text x="31.3" y="25.1">220</text>
<text x="45.7" y="24.2">is close to power supply pin (&lt;0.5&quot;)</text>
<text x="141.8" y="26.3">220</text>
<text x="87.7" y="39">X301</text>
<text x="203.9" y="41.7">IN_P</text>
<text x="218.3" y="41.7">OUT_P</text>
<text x="85.2" y="46.7">CRYSTAL</text>
<text x="123.2" y="47.9">U301</text>
<text x="266.8" y="43.2">1</text>
<text x="266.8" y="45.7">2</text>
<text x="203.9" y="49.3">IN_N</text>
<text x="203.9" y="53.1">VCOM</text>
<text x="218.2" y="49.3">OUT_N</text>
<text x="266.8" y="48.3">3</text>
<text x="40.4" y="59.4">LRCLK</text>
<text x="41.8" y="56.9">SCLK</text>
<text x="35.9" y="64.5">ADC_DATA</text>
<text x="41.7" y="62">BCLK</text>
<text x="35.9" y="67.1">DAC_DATA</text>
<text x="203.9" y="70.9">IN_P</text>
<text x="218.3" y="70.9">OUT_P</text>
<text x="43.4" y="77.2">SCL</text>
<text x="266.8" y="72.4">1</text>
<text x="266.8" y="74.9">2</text>
<text x="266.8" y="77.5">3</text>
<text x="43.1" y="79.8">SDA</text>
<text x="203.9" y="79.8">IN_N</text>
<text x="218.2" y="79.8">OUT_N</text>
<text x="40.6" y="84.8">RST_N</text>
<text x="121.9" y="88.6">CS4272</text>
<text x="203.9" y="84.8">VCOM</text>
<text x="243.8" y="87.6">For single ended outputs, leave</text>
<text x="243.8" y="89.8">negative signal disconnected</text>
<text x="16.5" y="91.4">Analog I/O channel selection (L/R) determined by</text>
<text x="16.5" y="93.6">ATAPI bits in register at address 0x03</text>
<text x="132.1" y="90.2">VCOM</text>
<text x="81.9" y="103.9">VCOM</text>
<text x="203.6" y="112.8">OPA2348</text>
<text x="22.9" y="115.6">1</text>
<text x="22.9" y="118.1">2</text>
<text x="61.6" y="114">IN_P</text>
<text x="81.2" y="114">OUT_P</text>
<text x="22.9" y="120.6">3</text>
<text x="61.6" y="124.2">IN_N</text>
<text x="81.1" y="124.2">OUT_N</text>
<text x="206.2" y="123">U302A</text>
<text x="222.2" y="123.2">VCOM</text>
<text x="41.9" y="138.4">Only populate R303 and R304 if</text>
<text x="41.9" y="140.6">using single ended inputs</text>
<text x="206.2" y="143.2">U302B</text>
<text x="61.6" y="156">IN_P</text>
<text x="79.9" y="156">OUT_P</text>
<text x="80.6" y="150.9">VCOM</text>
<text x="203.6" y="153.3">OPA2348</text>
<text x="22.9" y="157.5">1</text>
<text x="22.9" y="160">2</text>
<text x="22.9" y="162.6">3</text>
<text x="61.6" y="166.1">IN_N</text>
<text x="79.8" y="166.1">OUT_N</text>
<text x="179.9" y="185.4">File: CodecAndAnalog.sch</text>
<text x="179.9" y="182.3">RF William Hollender</text>
<text x="16.5" y="188">Depopulate R301 and R302 if issues with ground loops</text>
<text x="16.5" y="190.1">between equipment connected to analog input and</text>
<text x="179.9" y="191.5">Title: 24 bit audio board for Teensy 3.x</text>
<text x="179.9" y="188.4">Sheet: /CodecAndAnalog/</text>
<text x="16.5" y="192.2">analog output (balanced audio connections should</text>
<text x="16.5" y="194.4">always be grounded at source, not necessarily at receiver)</text>
<text x="179.9" y="197.6">KiCad E.D.A.</text>
<text x="179.9" y="194.5">Size: A4</text>
<text x="201.2" y="194.5">Date: 10 may 2015</text>
<text x="264.2" y="194.5">Rev: 0.1a</text>
<text x="264.2" y="197.6">Id: 3/8</text>
</g>
<g font-size="1.8">
<text x="37.3" y="11.9">1</text>
<text x="92.7" y="11.9">2</text>
<text x="148" y="11.9">3</text>
<text x="203.3" y="11.9">4</text>
<text x="258.6" y="11.9">5</text>
<text x="168" y="33.8">C315</text>
<text x="201.9" y="31.9">OutputBufferB</text>
<text x="167.9" y="38.9">47uF</text>
<text x="239.3" y="39.3" transform="rotate(-90 239.3 39.3)">C316</text>
<text x="244.4" y="39.2" transform="rotate(-90 244.4 39.2)">100u</text>
<text x="10.4" y="42.7">A</text>
<text x="239.3" y="46.9" transform="rotate(-90 239.3 46.9)">C317</text>
<text x="244.4" y="46.8" transform="rotate(-90 244.4 46.8)">100u</text>
<text x="285.3" y="42.7">A</text>
<text x="108.7" y="50.8">1</text>
<text x="108.7" y="53.3">2</text>
<text x="114" y="51.7">XTO</text>
<text x="127.6" y="51.7">BMUTEC_N</text>
<text x="141.3" y="53.3">27</text>
<text x="141.3" y="50.8">28</text>
<text x="272.3" y="48.1" transform="rotate(-90 272.3 48.1)">K303</text>
<text x="108.7" y="55.9">3</text>
<text x="108.7" y="58.4">4</text>
<text x="114" y="54.2">XTI</text>
<text x="114" y="56.8">MCLK</text>
<text x="114" y="59.3">LRCLK</text>
<text x="128.9" y="54.2">AOUTB_N</text>
<text x="129" y="59.3">AOUTA_P</text>
<text x="129" y="56.8">AOUTB_P</text>
<text x="141.3" y="58.4">25</text>
<text x="141.3" y="55.9">26</text>
<text x="201.9" y="56.2">AnalogOutputBuffer.sch</text>
<text x="108.7" y="61">5</text>
<text x="108.7" y="63.5">6</text>
<text x="114" y="61.8">SCLK</text>
<text x="114" y="64.4">SDOUT</text>
<text x="127.6" y="64.4">AMUTEC_N</text>
<text x="128.9" y="61.8">AOUTA_N</text>
<text x="141.3" y="63.5">23</text>
<text x="141.3" y="61">24</text>
<text x="201.9" y="62.4">OutputBufferA</text>
<text x="108.7" y="66">7</text>
<text x="108.7" y="68.6">8</text>
<text x="108.7" y="71.1">9</text>
<text x="114" y="66.9">SDIN</text>
<text x="114" y="69.5">DGND</text>
<text x="132.2" y="69.5">AGND</text>
<text x="133.7" y="66.9">FILT</text>
<text x="141.3" y="71.1">20</text>
<text x="141.3" y="68.6">21</text>
<text x="141.3" y="66">22</text>
<text x="239.3" y="68.5" transform="rotate(-90 239.3 68.5)">C318</text>
<text x="244.4" y="68.4" transform="rotate(-90 244.4 68.4)">100u</text>
<text x="108.3" y="73.7">10</text>
<text x="108.3" y="76.2">11</text>
<text x="114" y="72">VD</text>
<text x="114" y="74.5">VL</text>
<text x="114" y="77.1">SCL</text>
<text x="130.8" y="74.5">AINB_N</text>
<text x="130.9" y="77.1">AINB_P</text>
<text x="135" y="72">VA</text>
<text x="141.3" y="76.2">18</text>
<text x="141.3" y="73.7">19</text>
<text x="239.3" y="77.4" transform="rotate(-90 239.3 77.4)">C319</text>
<text x="244.4" y="77.3" transform="rotate(-90 244.4 77.3)">100u</text>
<text x="272.3" y="77.3" transform="rotate(-90 272.3 77.3)">K304</text>
<text x="108.3" y="78.7">12</text>
<text x="108.3" y="81.3">13</text>
<text x="108.3" y="83.8">14</text>
<text x="114" y="79.6">SDA</text>
<text x="114" y="82.2">AD0</text>
<text x="130.8" y="82.2">AINA_N</text>
<text x="130.9" y="79.6">AINA_P</text>
<text x="141.3" y="83.8">15</text>
<text x="141.3" y="81.3">16</text>
<text x="141.3" y="78.7">17</text>
<text x="114" y="84.7">RST_N</text>
<text x="132.1" y="84.7">VCOM</text>
<text x="201.9" y="88">AnalogOutputBuffer.sch</text>
<text x="59.7" y="99.2">InputBufferA</text>
<text x="10.4" y="105.9">B</text>
<text x="285.3" y="105.9">B</text>
<text x="214.4" y="108.7" transform="rotate(-90 214.4 108.7)">4</text>
<text x="43.9" y="118.9" transform="rotate(-90 43.9 118.9)">100u</text>
<text x="49" y="119.1" transform="rotate(-90 49 119.1)">C303</text>
<text x="202.7" y="116.8">1</text>
<text x="208" y="117.7">Out</text>
<text x="221.8" y="114.3">2</text>
<text x="221.8" y="119.4">3</text>
<text x="19.8" y="120.5" transform="rotate(-90 19.8 120.5)">K301</text>
<text x="215.3" y="121.2" transform="rotate(-90 215.3 121.2)">V+</text>
<text x="216.4" y="120.3">+</text>
<text x="43.9" y="129.1" transform="rotate(-90 43.9 129.1)">100u</text>
<text x="49" y="129.3" transform="rotate(-90 49 129.3)">C304</text>
<text x="59.7" y="131.2">AnalogInputBuffer.sch</text>
<text x="214.4" y="126.5" transform="rotate(-90 214.4 126.5)">8</text>
<text x="214.4" y="139.2" transform="rotate(-90 214.4 139.2)">8</text>
<text x="59.7" y="146.2">InputBufferB</text>
<text x="202.7" y="147.3">7</text>
<text x="208" y="148.2">Out</text>
<text x="215.3" y="145.7" transform="rotate(-90 215.3 145.7)">V+</text>
<text x="216.4" y="145.7">+</text>
<text x="221.8" y="144.8">5</text>
<text x="221.8" y="149.9">6</text>
<text x="43.9" y="160.9" transform="rotate(-90 43.9 160.9)">100u</text>
<text x="49" y="161" transform="rotate(-90 49 161)">C305</text>
<text x="214.4" y="156.9" transform="rotate(-90 214.4 156.9)">4</text>
<text x="19.8" y="162.4" transform="rotate(-90 19.8 162.4)">K302</text>
<text x="10.4" y="169.1">C</text>
<text x="43.9" y="171" transform="rotate(-90 43.9 171)">100u</text>
<text x="49" y="171.2" transform="rotate(-90 49 171.2)">C306</text>
<text x="285.3" y="169.1">C</text>
<text x="59.7" y="175.6">AnalogInputBuffer.sch</text>
<text x="37.3" y="199.8">1</text>
<text x="92.7" y="199.8">2</text>
<text x="148" y="199.8">3</text>
<text x="203.3" y="199.8">4</text>
<text x="258.6" y="199.8">5</text>
</g>
<g font-size="1.4">
<text x="25.7" y="21.6">1</text>
<text x="39.6" y="21.6">2</text>
<text x="136.1" y="22.9">1</text>
<text x="150.1" y="22.9">2</text>
<text x="25.7" y="35">C301</text>
<text x="34.6" y="35">C302</text>
<text x="48.5" y="35">C307</text>
<text x="79" y="31.2">C308</text>
<text x="79.1" y="35.9">39p</text>
<text x="100.6" y="31.2">C309</text>
<text x="100.7" y="35.9">39p</text>
<text x="118.4" y="33.7">C310</text>
<text x="129.8" y="33.7">C312</text>
<text x="157.8" y="33.7">C314</text>
<text x="25.8" y="39.7">0.1u</text>
<text x="34.6" y="39.7">10uF</text>
<text x="48.7" y="39.7">0.1u</text>
<text x="118.5" y="38.4">10uF</text>
<text x="129.9" y="38.4">0.1u</text>
<text x="157.9" y="38.4">0.1u</text>
<text x="274.8" y="48.8" transform="rotate(-90 274.8 48.8)">CONN_3</text>
<text x="274.8" y="78" transform="rotate(-90 274.8 78)">CONN_3</text>
<text x="120.9" y="94.7">C311</text>
<text x="129.8" y="94.7">C313</text>
<text x="120.9" y="99.4">1u</text>
<text x="129.9" y="99.4">0.1u</text>
<text x="185" y="115.6">R305</text>
<text x="185.9" y="117.5">10</text>
<text x="17.1" y="121.2" transform="rotate(-90 17.1 121.2)">CONN_3</text>
<text x="29.8" y="132.7" transform="rotate(-90 29.8 132.7)">0</text>
<text x="31.7" y="134" transform="rotate(-90 31.7 134)">R302</text>
<text x="38.7" y="132.7" transform="rotate(-90 38.7 132.7)">0</text>
<text x="40.6" y="134" transform="rotate(-90 40.6 134)">R304</text>
<text x="249.2" y="137.8">C320</text>
<text x="249.3" y="142.5">0.1u</text>
<text x="185" y="146.1">R306</text>
<text x="185.9" y="148">10</text>
<text x="17.1" y="163.1" transform="rotate(-90 17.1 163.1)">CONN_3</text>
<text x="28.5" y="174.6" transform="rotate(-90 28.5 174.6)">0</text>
<text x="30.4" y="175.9" transform="rotate(-90 30.4 175.9)">R301</text>
<text x="36.2" y="174.6" transform="rotate(-90 36.2 174.6)">0</text>
<text x="38" y="175.9" transform="rotate(-90 38 175.9)">R303</text>
</g>
<g font-size="1.1">
<text x="16.4" y="16.8">+3.3V</text>
<text x="154.9" y="17.1">+5VA</text>
<text x="251.4" y="127.6">+5VA</text>
</g>
</svg>
